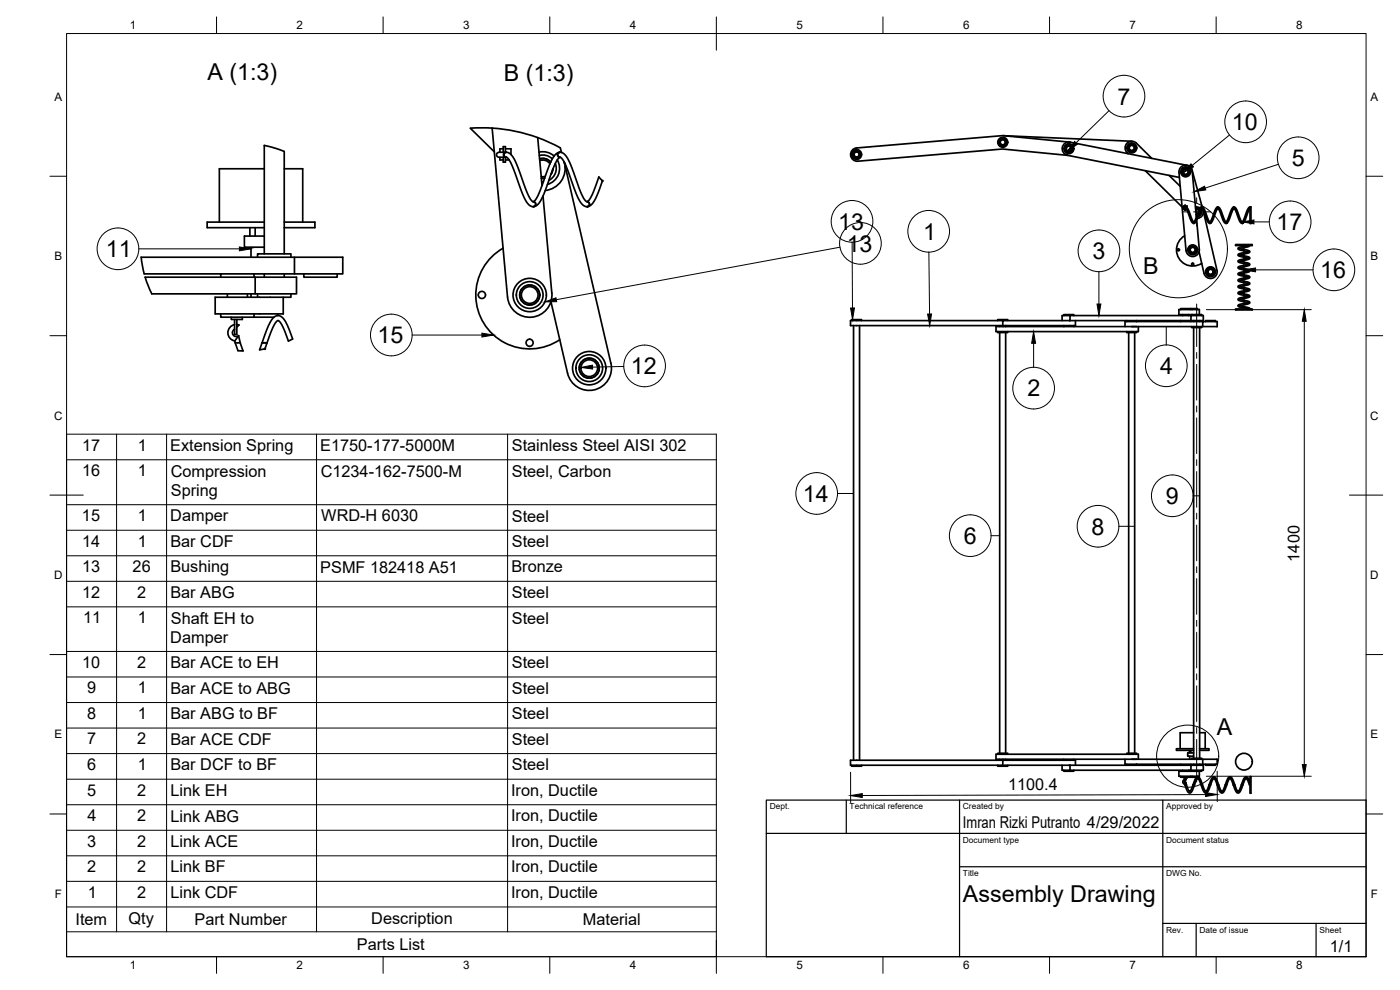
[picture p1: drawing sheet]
<svg xmlns="http://www.w3.org/2000/svg" width="420mm" height="297mm" viewBox="0 0 420 297" stroke-linecap="round" stroke-linejoin="round" font-family="sans-serif">
<!-- layer: Visible -->
<g fill="none" stroke="#000" stroke-width=".51">
<path d="M141.2 38.5l7.2 7.1M141.2 38.5a49.1 49.1 0 0 1 27 5.8l.3 1.4M147.7 38.5l4.6 50.6a6.7 6.7 0 0 0 7.3 6.1 6.7 6.7 0 0 0 6-7.3l-2.6-29.1M79.3 50.6h-13.5v16M85.3 50.6h5.5v16M150 47.2v.8h1M151 45.7v-1.7h.7v1.7a.77 .77 0 0 0-.6 .7 .77 .77 0 0 0 .6 .8v1.4h-.7v-1.4M151 44.6h-1v1.1M151.7 44.6h1.7v1.8M151.7 48h1.1M152 45.7a.75 .75 0 0 0-.8 .7 .75 .75 0 0 0 .8 .8M152 47.2h.1"/>
<path d="M152 45.7h.1M161.4 41.3l1.3 14.4M161.8 45.7l2-.1 1.3 .4 1.2 .8M161.9 46.7l1.7-.1 1.2 .4 1 .7M161.9 47.7a3 3 0 0 1 3.4 .9M162 48.2a2.51 2.51 0 0 1 3 1M162.6 54.5h.5M162.7 55.5h.1M163.4 53.5h-.9M163.6 52.9l-1.2 .1M165.9 50.7l-.6 1.6M166.7 49a4 4 0 0 1-2 5.1"/>
<path d="M167.2 48a5 5 0 0 1-2.9 7.3M167.5 46a2.08 2.08 0 0 1 2.8 1.4l1.2 2.6 3 8.3 1 1.7 .8 .5a.83 .83 0 0 1 .4 1.3 .83 .83 0 0 1-1.3 0l-1-.9-1-1.7-4-10.4-.8-1.3-.9-.4a.76 .76 0 0 1-.2-1.1zM169.3 48.6a6.7 6.7 0 0 1-5.7 8.6M169.4 48.7l13.9 60.3M179.7 53.1l1.1 1.2-1.3 3.5-1.6 3.1-.9 .9-.7 .2a.75 .75 0 0 0 .6-.8 .75 .75 0 0 0-.7-.7l.7-.6 .8-1.5zM301.1 40.7l38.6 1.7M321 42.6l-20.1-1.9-43.8 3.7a2 2 0 0 0-1.8 2.1 2 2 0 0 0 2.1 1.9l43.5-3.7 19.6 1.9M321.1 42.7l35.1 6.9M321.2 42.7a2 2 0 0 0-2.4 1.5 2 2 0 0 0 1.5 2.4l33.6 6.6M341 43l4.7 4.5M341.1 43a2.03 2.03 0 0 0-3 .2 2.03 2.03 0 0 0 .4 2.9M343.7 51.2l11.1 10.9"/>
<path d="M350.9 52.6l3.3 3.3M356.2 49.6l1.2 .2 3.4 12.3M42.4 77.2h60.5v5h-14.5M42.4 77.2l.9 5h23M75 68.3v2.5M75.3 74.2v3M76.6 68.3v2.5M77.3 77.2v-1h10v1M79.3 76.2v-32.6l3.6 1 2.4 .9v30.7M79.3 66.6h-17.1v1.7h17.1M79.3 70.8h-6v3.4h6M85.3 66.6h9.2v1.7h-9.2"/>
<path d="M88.4 77.2v5h-12.2M151 74.5a16.2 16.2 0 0 0-5.8 22.5 16.2 16.2 0 0 0 22.8 4.9M160 60.5h.2a.75 .75 0 0 1 .6 .8 .75 .75 0 0 1-.8 .7M160 60.5l.6-.4 .9-1.5 4.3-10.9 1-1.5 1.3-.5-.4 .1a.74 .74 0 0 0-.3 .8 .74 .74 0 0 0 .7 .6l-.9 .8-.9 1.7-2.8 7.8-1.2 2.6-1.2 1.5-1.1 .4M160 60.5l-.6-.5-.8-1.3-3.5-9.3-1.2-2.4-.7-.8-.8-.4-2.8-.1a.85 .85 0 0 0-.4 1.2 .85 .85 0 0 0 1.2 .3h1.6l.8 .8 1.2 2.5 3.7 9.6 1 1.4 1.3 .5M355.3 62.6v.2h.3M355.5 70.7a4.9 4.9 0 0 0-1.7 6.8 4.9 4.9 0 0 0 6.9 1.5M355.6 62.1v-.5h.1l-.1 .7 .1 .7h-.1v-.4M355.6 61.8h-.3v.3M355.7 61.8h.6v.5M355.7 62.8h.4M355.8 62.1l-.2 .2 .2 .3"/>
<path d="M355.8 62.6h.1M355.8 62.1h.1M358.2 66.6l.3 .1-.3 .3M358.2 66.6l.5-.6 1.2-3.1 .4-.7 .4-.1-.3 .2 .3 .3-.4 .5-1.2 3-.4 .7-.5 .2M358.2 66.6l-.4-.6-1.5-3.6-.3-.3-.9 .1-.1 .3 .9 .1 .2 .2 1.3 3.4 .4 .6 .4 .2M358.8 62.1h.7l.6 .4M358.8 62.4h.6l.6 .3M358.9 62.7h.5l.4 .3M358.9 62.9l.5-.1 .4 .4M359 64.8h.2M359.1 65.1l-1.3-13.7a2 2 0 0 0-2.2-1.8 2 2 0 0 0-1.8 2.1l2.1 23.4a2 2 0 0 0 2.2 1.9 2 2 0 0 0 1.8-2.2l-.8-8.7M359.1 65.1h.1"/>
<path d="M359.3 64.4h-.3M359.4 64.3h-.4M360 63.6l-.1 .5M360.3 63.1v.7l-.6 .8M360.4 62.8a1.49 1.49 0 0 1-.8 2.2M360.5 62.2h.4l.5 .5 1.2 3.1 .5 .8a.29 .29 0 0 1 .1 .5 .29 .29 0 0 1-.5-.2l-.6-1.1-.9-2.5zM361 63h.1M361.1 63l4.1 18.1a2 2 0 0 1-1.5 2.4 2 2 0 0 1-2.4-1.5l-1.4-6.4M361.1 63a2 2 0 0 1-1.7 2.5M365.1 62.3l.4-.2-.2 .2 .2 .3-.5 .7-1.1 3-.8 .7 .2-.2-.2-.2 .6-.9zM365.4 62.2h.3l.4 .4 1.4 3.4 .5 .6a.3 .3 0 0 1-.1 .5 .3 .3 0 0 1-.4-.3l-1.6-3.7-.6-.7zM370 62.2l.4-.1-.3 .2 .3 .3-.6 .7-1.2 3.2-.7 .5 .3-.1-.3-.3z"/>
<path d="M370.2 62.2h.4l.5 .5 1.2 3.2 .5 .7a.29 .29 0 0 1 0 .5 .29 .29 0 0 1-.4-.2l-1.7-3.9-.5-.5zM370.8 73.4h5v.3h-5zM371.9 74.7l.9-.3a.3 .3 0 0 0 .5 0 .3 .3 0 0 0-.2-.5l-1.1 .3-.5 .4 .5 .4 1.3 .3M371.9 78.5l.9-.3a.32 .32 0 0 0 .4 0 .32 .32 0 0 0 0-.5l-1.2 .3-.5 .5 .5 .3 1.3 .3M371.9 76.6l.9-.3a.3 .3 0 0 0 .5 0 .3 .3 0 0 0-.2-.5l-1.1 .3-.5 .4 .5 .4 1.3 .3M372.1 74.6l1.2 .3M372.1 78.4l1.2 .3M372.1 76.5l1.2 .3M373.3 74.9v.4M373.3 74.9l1.8 .5-.2 .4-1.2 .3a.26 .26 0 0 1-.3 0 .26 .26 0 0 1 0-.4 .26 .26 0 0 1 .3 0l1-.3M373.3 75.3l1.2 .2M373.3 76.8v.4"/>
<path d="M373.3 76.8l1.8 .5-.2 .4-1.2 .3a.26 .26 0 0 1-.3 0 .26 .26 0 0 1 0-.4 .26 .26 0 0 1 .3 0l1-.2M373.3 77.2l1.2 .2M373.3 78.7v.4M373.3 78.7l1.8 .5-.2 .4-1.2 .4a.26 .26 0 0 1-.3-.1 .26 .26 0 0 1 0-.4 .26 .26 0 0 1 .3 0l1-.2M373.3 79.1l1.2 .2M374.3 73.7l-.5 .1a.37 .37 0 0 0-.4 .1 .37 .37 0 0 0-.1 .4l1.4-.3 .4-.3M374.9 62.2l.3-.1-.2 .2 .2 .2-1.6 3.8-.8 .7 .2-.2-.2-.2 .3-.4 1.1-3zM375.1 62.1h.3v5h-.3zM43.5 83.2h45.5v5h-12.4M43.6 83.2l2 5h31v-5M66.3 94.2v1h9.9v-1M66.3 83.2v-1h9.9v1"/>
<path d="M68.2 88.2v1M69.4 95.2v.6h3.3v-.6M70.3 98.8a1.13 1.13 0 0 0-.4 1.7 1.13 1.13 0 0 0 1.7 .2M70.4 95.8v4.5h.7v-4.5M70.4 98.8l-.1 .1M70.4 97.4a2.49 2.49 0 0 0-2 2.5 2.49 2.49 0 0 0 2.1 2.4M71.1 97.4l.7 .1-.7 .7M74.3 88.2v1M75.3 88.2v1M76.2 95.2h6M77.3 88.2v1M79.3 82.2v1"/>
<path d="M82 95.4l1.3-.7 .8 .1 .7 .5 1.4 2.3 1.6 4.1-1.2 .6-2-4.8-.5-.9-.7-.4-.7 .6-.6 1.1-1.9 5h-1.5l1.9-5.3zM83.3 94.2v.5M85.3 82.2v1M87.3 88.2v1h-22.7v5h20.4v-5M91.2 82.2v1h10v-1M143.5 88.5a1.09 1.09 0 0 0 1.1 1.1 1.09 1.09 0 0 0 1.1-1.1M143.5 88.5a1.09 1.09 0 0 1 1.1-1.1 1.09 1.09 0 0 1 1.1 1.1M165.3 90.5l5 21.5a6.7 6.7 0 0 0 8 5 6.7 6.7 0 0 0 5-8M255.6 96.2v-.3h3v.3M256.2 97.7v130.4M258 97.7v130.4M299.4 96.2v-.3h3v.3"/>
<path d="M299.4 99.5v.3h3v-.3M300 97.7v.3M300 99.8v126.2M300.9 96.2h-45.7v1.5h45.7v-1.5h20.1M301.8 97.7v.3M301.8 99.8v126.2M319.3 94.7v-.3h3v.3M319.3 97.7v.3M321 96.2h17.1M321.1 94.7h-2.4v1.5M322.3 97.7v.3M322.7 96.2v1.5h-21.8"/>
<path d="M338.1 96.5v-.3h3v.3M338.1 99.5v.3h3v-.3M338.7 99.8v126.2M340.5 99.8v126.2M341.1 96.2h20v-1.5h-3.7v1.5M341.6 98v1.5h-42.7v-1.5h62.1v-1.5h4.3v1.5h-4.3M354.3 96.5h-16.7v1.5M354.3 96.2v.3h3v-.3M354.3 92.9v-.3h3v.3M354.9 94.4v.3M356.7 94.4v.3M357.3 92.6h2.1v.3"/>
<path d="M357.3 96.5h3.7M357.4 94.7h-36.3v1.5h-.1M357.6 98v.3h3v-.3M357.6 94.4v.3M358.2 96.2v.3M358.2 98.3v129.2M359.9 94.4v-1.5h-6.1v1.5h6.8v.3M360 96.2v.3M360 98.3v129.2M361.8 96.5v-.3h3v.3M370.8 92.7h5v.3h-5zM371.9 80.4l.9-.3a.32 .32 0 0 0 .5 0 .32 .32 0 0 0-.1-.5l-1.3 .3-.4 .5 .4 .3 1.4 .3"/>
<path d="M371.9 89.9l.9-.3a.32 .32 0 0 0 .5 0 .32 .32 0 0 0-.1-.4l-1.3 .3-.4 .4 .4 .3 1.4 .3M371.9 88l.9-.3a.32 .32 0 0 0 .5 0 .32 .32 0 0 0-.1-.4l-1.3 .3-.4 .4 .4 .3 1.4 .3M371.9 84.2l.9-.3a.32 .32 0 0 0 .5 0 .32 .32 0 0 0-.1-.5l-1.3 .3-.4 .5 .4 .3 1.4 .3M371.9 82.3l.9-.3a.32 .32 0 0 0 .5 0 .32 .32 0 0 0-.1-.5l-1.3 .3-.4 .5 .4 .3 1.4 .3M371.9 86.1l.9-.3a.32 .32 0 0 0 .5 0 .32 .32 0 0 0-.1-.4l-1.3 .2-.4 .5 .4 .3 1.4 .3M372.1 80.3l1.2 .3M372.1 89.8l1.2 .3M372.1 87.9l1.2 .3M372.1 84.1l1.2 .3M372.1 82.2l1.2 .3M372.1 86l1.2 .3M372.1 91.7l1.2 .4a.24 .24 0 0 1 0 .3 .24 .24 0 0 1-.4-.1l-1-.2-.4-.4 .6-.4 1.2-.1a.69 .69 0 0 1-.9 .5l-.5 .1"/>
<path d="M373.3 80.6v.4M373.3 90.1v.4M373.3 88.2v.4M373.3 88.2l1.5 .3 .3 .3-.4 .4-1 .3a.26 .26 0 0 1-.3-.1 .26 .26 0 0 1 0-.3 .26 .26 0 0 1 .3 0l1-.3M373.3 88.6l1.2 .3M373.3 84.4v.4M373.3 84.4l1.4 .3 .4 .3-.3 .4-1.1 .3a.28 .28 0 0 1-.4-.1 .28 .28 0 0 1 .1-.4 .28 .28 0 0 1 .4 0l.9-.2M373.3 84.8l1.2 .3M373.3 90.1l1.5 .3 .3 .3-.4 .5-1 .2a.26 .26 0 0 1-.3-.1 .26 .26 0 0 1 0-.3 .26 .26 0 0 1 .3 0l1-.3M373.3 90.5l1.2 .3M373.3 82.5v.4M373.3 82.5l1.4 .3 .4 .3-.3 .4-1.1 .3a.28 .28 0 0 1-.4-.1 .28 .28 0 0 1 .1-.4 .28 .28 0 0 1 .4 0l.9-.2"/>
<path d="M373.3 82.9l1.2 .2M373.3 86.3v.4M373.3 86.3l1.4 .3 .4 .3-.4 .4-1 .3a.26 .26 0 0 1-.3-.1 .26 .26 0 0 1 0-.3 .26 .26 0 0 1 .3 0l1-.3M373.3 86.7l1.2 .3M373.3 80.6l1.8 .5-.2 .4-1.2 .4a.26 .26 0 0 1-.3-.1 .26 .26 0 0 1 0-.3 .26 .26 0 0 1 .3-.1l1-.2M373.3 81l1.2 .2M374.7 92.7l.2-.2 .2 .2-.3-.4-1.1-.2a.25 .25 0 0 0-.4 .1 .25 .25 0 0 0 .4 .3l.8 .2M70.6 102.9l.6 1.6a1.06 1.06 0 0 0 1.4 .8h.4l-.9-2.4M70.6 102.9h1.5M71.6 100.7l-1.1 1.6 .1 .6M71.6 100.7l.5 2.2M78.7 102.9h1.5l-.7 1.8-1.6 .3z"/>
<path d="M158.9 101.8a1.09 1.09 0 0 1 1.1 1 1.09 1.09 0 0 1-1.1 1.1M158.9 101.8a1.09 1.09 0 0 0-1 1 1.09 1.09 0 0 0 1 1.1M358.2 219.8h-4v4.8M360 219.8h1.7v4.8M255.6 229.6v.3h3v-.3M299.4 229.6v.3h3v-.3M299.4 226.3v-.3h3v.3M300 227.8v.3M300.9 228.1h-45.7v1.5h45.7v-1.5h21.8v1.5M300.9 229.6h37.2M301.8 227.8v.3M318.7 229.6v1.5h2.4v-1.5h-.1"/>
<path d="M319.3 231.1v.3h3v-.3M319.3 227.8v.3M321.1 231.1h36.3v-1.5h3.7v1.5h-3.7M322.3 227.8v.3M337.6 227.8v1.5h16.7M338.1 229.3v.3h3v-.3M338.1 226.3v-.3h3v.3M341.1 229.6h16.3M341.6 227.8v-1.5h-42.7v1.5h62.1M354.3 232.9v.3h3v-.3M354.3 229.6v-.3h3v.3M354.9 231.1v.3"/>
<path d="M355.3 233.2v.2h1v-.2M355.5 234.3l-.1 .5 .5 .1M355.6 233.4v1.3h.1v-1.3M355.6 234.3h-.1M355.6 233.8a.75 .75 0 0 0-.6 .8 .75 .75 0 0 0 .6 .7M355.6 235.3v.2M355.6 235.5h.5M355.6 235.5l.9 2.1a.83 .83 0 0 0 1 .2 .83 .83 0 0 0 .4-.9l.6-1.4M355.8 233.8l.2 .1M355.9 234.9l-.3 .4M355.9 234.9l.2 .6M356 233.9l-.3 .2"/>
<path d="M356.1 235.5l.9 2 .4-.4 .6-1.6M356.7 231.1v.3M356.9 225.1v.8M357 226.9v.9M357 231.1v.3M357.3 229.3h8v-1.5h-4.3v1.5M357.3 233.2h1.8M357.4 225.1v.8M357.6 227.8v-.3h3v.3M357.6 231.1v.3M358 235.5h.5M358 235.5l1-2.2a.87 .87 0 0 1 .9-.1 .87 .87 0 0 1 .5 .9l.4 1.4a.47 .47 0 0 1-.5-.1 .47 .47 0 0 1-.1-.5l-.5-1.1-.3-.3-.9 2"/>
<path d="M358.2 224.6h-5.1v.5h5.1M358.2 225.9h-1.8v1h1.8M358.2 229.3v.3M359.4 232.9v.2M360 224.6h2.8v.5h-2.8M360 229.3v.3M360.4 235.5h.1a.53 .53 0 0 1 .5 .1 .53 .53 0 0 1 .1 .6l.7 1.3 .7-1.1a.7 .7 0 0 1 .6-.9h.2l-.9 2.1a.79 .79 0 0 1-.9 .2 .79 .79 0 0 1-.5-.8zM360.6 231.1v.3h-6.8v1.5h6.1v-1.5M361.8 229.3v.3h3v-.3M363.8 233.3a.85 .85 0 0 1 1-.1 .85 .85 0 0 1 .4 .9l.5 1.4a.47 .47 0 0 1-.5-.1 .47 .47 0 0 1-.1-.5l-.8-1.4-.7 1.1a.7 .7 0 0 1-.5 .9h-.2zM365.3 235.5h.1a.51 .51 0 0 1 .5 .1 .51 .51 0 0 1 .1 .6l.8 1.3 .7-1.4a.49 .49 0 0 1 .1-.5 .49 .49 0 0 1 .6-.1l-.9 2.1a.8 .8 0 0 1-1 .2 .8 .8 0 0 1-.5-.8zM368.6 233.4l.1-.1a.85 .85 0 0 1 .9-.1 .85 .85 0 0 1 .5 .9l.4 1.4a.48 .48 0 0 1-.5-.1 .48 .48 0 0 1-.1-.5l-.8-1.4-.6 1.1a.69 .69 0 0 1-.6 .9v-.7z"/>
<path d="M370.1 235.5h.1a.48 .48 0 0 1 .5 .1 .48 .48 0 0 1 .1 .5l.7 1.4 .7-1.1a.69 .69 0 0 1 .7-.9l-.8 2.1a.8 .8 0 0 1-.9 .2 .8 .8 0 0 1-.5-.8zM375.1 234.7l-.6-1.4-.6-.2-.6 .5-.7 1.9a.47 .47 0 0 0 .5-.1 .47 .47 0 0 0 .1-.5l.8-1.4 1.1 2M375.1 233h.3v5h-.3z"/>
<circle cx="257.1" cy="46.4" r="1.49"/>
<circle cx="257.1" cy="46.4" r=".9"/>
<circle cx="257.1" cy="46.4" r=".75"/>
<circle cx="257.1" cy="46.4" r="1.2"/>
<circle cx="300.9" cy="42.7" r="1.49"/>
<circle cx="300.9" cy="42.7" r=".9"/>
<circle cx="300.9" cy="42.7" r=".75"/>
<circle cx="300.9" cy="42.7" r="1.2"/>
<circle cx="320.8" cy="44.6" r="1.49"/>
<circle cx="320.8" cy="44.6" r=".9"/>
<circle cx="320.8" cy="44.6" r=".75"/>
<circle cx="320.8" cy="44.6" r="1.2"/>
<circle cx="339.7" cy="44.4" r="1.49"/>
<circle cx="339.7" cy="44.4" r=".9"/>
<circle cx="339.7" cy="44.4" r=".75"/>
<circle cx="339.7" cy="44.4" r="1.2"/>
<circle cx="355.8" cy="51.6" r="1.49"/>
<circle cx="355.8" cy="51.6" r=".9"/>
<circle cx="355.8" cy="51.6" r=".75"/>
<circle cx="355.8" cy="51.6" r="1.2"/>
<circle cx="353.6" cy="75" r=".32"/>
<circle cx="357.9" cy="75" r="1.49"/>
<circle cx="357.9" cy="75" r=".9"/>
<circle cx="357.9" cy="79.3" r=".33"/>
<circle cx="357.9" cy="75" r=".75"/>
<circle cx="357.9" cy="75" r="1.2"/>
<circle cx="159" cy="88.5" r="5"/>
<circle cx="159" cy="88.5" r="3"/>
<circle cx="159" cy="88.5" r="2.51"/>
<circle cx="159" cy="88.5" r="4"/>
<circle cx="363.3" cy="81.6" r="1.49"/>
<circle cx="363.3" cy="81.6" r=".9"/>
<circle cx="363.3" cy="81.6" r=".75"/>
<circle cx="363.3" cy="81.6" r="1.2"/>
<circle cx="176.8" cy="110.5" r="5"/>
<circle cx="176.8" cy="110.5" r="3"/>
<circle cx="176.8" cy="110.5" r="2.51"/>
<circle cx="176.8" cy="110.5" r="4"/>
<circle cx="373.3" cy="228.5" r="2.51"/>
</g>
<g fill="#000" stroke="#000" stroke-width=".3">
<circle cx="180.8" cy="54.3" r=".24"/>
<circle cx="79.5" cy="104.7" r=".24"/>
</g>
<!-- layer: Border -->
<g fill="none" stroke="#000" stroke-width=".3">
<path d="M20 10.1h390v276.9h-390zM65 5.1v5M115 5.1v5M165 5.1v5M215 5.1v10M265 5.1v5M315 5.1v5M365 5.1v5M15 52.9h5M410 52.9h5M15 100.7h5M410 100.7h5"/>
<path d="M15 148.6h10M405 148.6h10M15 196.4h5M410 196.4h5M15 244.2h5M410 244.2h5M65 287v5M115 287v5M165 287v5M215 282.1v9.9M265 287v5M315 287v5"/>
<path d="M365 287v5"/>
</g>
<!-- layer: TitleBlock -->
<path d="M230 240.1h180v46.9h-180zM230 250h180M254 240.1v9.9M288 240.1v46.9M349 240.1v46.9M288 260.1h122M349 277.1h61M359 277.1v9.9M395 277.1v9.9" fill="none" stroke="#000" stroke-width=".36"/>
<!-- layer: BOM -->
<g fill="none" stroke="#000" stroke-width=".3">
<path d="M332.8 33.2l-9.9 9.7M369 40.5l-11.2 9.1M383.6 49.3l-21.9 7.1M41.7 74.7h30.1M252.1 74.2l-85.1 15.7M255.7 72.7l.1 19.7M278.8 75.7l.2 18.5M376.3 66.6h4.6M329.8 81.5v9.7M350 98v5.5M376.8 81h17.3M123.7 100.5h20.9"/>
<path d="M187.2 109.9l-9.4 .3M310.2 103v7.2M20 130.3h195v156.7h-195zM20 138h195M35 130.3v149.3M50 130.3v149.3M95 130.3v149.3M152.3 130.3v149.3M20 159.1h195M20 151.4h195M251.3 148.1h4.9M335.8 157.9h4.7"/>
<path d="M358.1 148.8h1.9M20 174.4h195M20 166.8h195M297.4 160.7h2.6M20 195.5h195M20 182.1h195M20 218.4h195M20 210.8h195M20 203.1h195M20 233.8h195M20 226.1h195M20 256.8h195"/>
<path d="M20 249.1h195M20 241.5h195M20 279.6h195M20 272.1h195M20 264.4h195"/>
<circle cx="337.3" cy="28.8" r="6.3"/>
<circle cx="373.8" cy="36.6" r="6.3"/>
<circle cx="389.6" cy="47.3" r="6.3"/>
<circle cx="35.4" cy="74.7" r="6.3"/>
<circle cx="255.7" cy="66.4" r="6.3"/>
<circle cx="258.2" cy="73" r="6.3"/>
<circle cx="278.7" cy="69.4" r="6.3"/>
<circle cx="329.8" cy="75.3" r="6.3"/>
<circle cx="387.2" cy="66.6" r="6.3"/>
<circle cx="400.3" cy="81" r="6.3"/>
<circle cx="117.4" cy="100.5" r="6.3"/>
<circle cx="193.5" cy="109.8" r="6.3"/>
<circle cx="310.2" cy="116.5" r="6.3"/>
<circle cx="350" cy="109.7" r="6.3"/>
<circle cx="245.1" cy="148.1" r="6.3"/>
<circle cx="329.5" cy="157.9" r="6.3"/>
<circle cx="351.8" cy="148.8" r="6.3"/>
<circle cx="291.2" cy="160.7" r="6.3"/>
</g>
<g fill="#000" stroke="#000" stroke-width=".3">
<path d="M322.5 42.4l.8 .9-2.9 2zM357.4 49.2l.8 .9-3.1 1.7zM358.4 57.5l3.1-1.6 .4 1.1zM71.8 74.1l3.5 .6-3.5 .6zM372.8 66.6l3.5-.6v1.2zM144.6 100l3.5 .5-3.5 .6zM163.5 90.6l3.4-1.2 .2 1.1zM255.3 92.4h1.1l-.5 3.5zM278.4 94.2h1.2l-.6 3.5zM329.2 91.2h1.2l-.6 3.5zM373.3 81l3.5-.6v1.2zM174.3 110.2l3.5-.6v1.1z"/>
<path d="M310.2 99.5l.6 3.5h-1.2z"/>
</g>
<!-- layer: Center Lines -->
<g fill="none" stroke="#000" stroke-width=".3">
<path d="M359.1 59.3v1.6M354.9 63.6h1.5M358.2 63.6h1.8M359.1 62.7v1.8M359.1 66.3v1.5M361.8 63.6h1.6M359.1 91.2v12.8M359.1 105.8v1.7M359.1 109.3v10.7M359.1 121.8v1.8M359.1 125.4v10.7M359.1 137.9v1.8"/>
<path d="M359.1 141.5v10.7M359.1 154v1.8M359.1 157.6v10.7M359.1 170v1.8M359.1 173.6v10.7M359.1 186.1v1.8M359.1 189.7v10.7M359.1 202.2v1.8M359.1 205.8v10.7M359.1 218.3v1.8M359.1 221.8v12.8"/>
</g>
<!-- layer: Annotations -->
<g fill="none" stroke="#000" stroke-width=".3">
<circle cx="353.6" cy="74.6" r="14.7"/>
<circle cx="356.4" cy="226.9" r="9.3"/>
</g>
<!-- layer: Dimensions -->
<path d="M362 92.9h31.5M391.4 96.4v133M255.3 231.7v9.1M361.8 238.4l-103 .3M362 232.9h31.5M365.3 231.4v9.1" fill="none" stroke="#000" stroke-width=".3"/>
<path d="M391.4 92.9l.6 3.5h-1.2zM255.3 238.7l3.5-.6v1.2zM361.8 237.8l3.5 .6-3.5 .6zM390.8 229.4h1.2l-.6 3.5z" fill="#000" stroke="#000" stroke-width=".3"/>
<g font-size="7">
<text x="62.3" y="23.9">A (1:3)</text>
<text x="151.2" y="24.4">B (1:3)</text>
<text x="335.4" y="31.4">7</text>
<text x="369.7" y="39">10</text>
<text x="387.6" y="49.8">5</text>
<text x="251.6" y="68.9">13</text>
<text x="277" y="71.9">1</text>
<text x="383.1" y="69.1">17</text>
<text x="31.8" y="77.2">11</text>
<text x="254.1" y="75.5">13</text>
<text x="327.9" y="77.7">3</text>
<text x="343" y="82.1">B</text>
<text x="396.2" y="83.4">16</text>
<text x="113.3" y="103">15</text>
<text x="189.4" y="112.3">12</text>
<text x="348.2" y="112.3">4</text>
<text x="308.3" y="119">2</text>
<text x="241" y="150.6">14</text>
<text x="349.9" y="151.2">9</text>
<text x="327.6" y="160.4">8</text>
<text x="289.3" y="163.2">6</text>
<text x="365.1" y="220.6">A</text>
<text x="289" y="270.6">Assembly Drawing</text>
</g>
<g font-size="4.9">
<text x="24.6" y="135.2">17</text>
<text x="41.3" y="135.2">1</text>
<text x="51.1" y="135.3">Extension Spring</text>
<text x="96.1" y="135.3">E1750-177-5000M</text>
<text x="153.6" y="135.3">Stainless Steel AISI 302</text>
<text x="24.6" y="142.9">16</text>
<text x="41.3" y="142.9">1</text>
<text x="51.2" y="143">Compression</text>
<text x="96.2" y="143">C1234-162-7500-M</text>
<text x="153.6" y="143">Steel, Carbon</text>
<text x="51.3" y="148.9">Spring</text>
<text x="24.6" y="156.3">15</text>
<text x="41.3" y="156.3">1</text>
<text x="51.1" y="156.4">Damper</text>
<text x="96.4" y="156.4">WRD-H 6030</text>
<text x="153.6" y="156.5">Steel</text>
<text x="24.6" y="164">14</text>
<text x="41.3" y="164">1</text>
<text x="51.1" y="164.2">Bar CDF</text>
<text x="153.6" y="164.2">Steel</text>
<text x="24.6" y="171.7">13</text>
<text x="39.8" y="171.7">26</text>
<text x="51.1" y="171.8">Bushing</text>
<text x="96.1" y="171.8">PSMF 182418 A51</text>
<text x="153.5" y="171.8">Bronze</text>
<text x="390" y="168.5" transform="rotate(-90 390 168.5)">1400</text>
<text x="24.6" y="179.3">12</text>
<text x="41.2" y="179.3">2</text>
<text x="51.1" y="179.5">Bar ABG</text>
<text x="153.6" y="179.5">Steel</text>
<text x="25" y="187">11</text>
<text x="41.3" y="187">1</text>
<text x="51.3" y="187.1">Shaft EH to</text>
<text x="153.6" y="187.1">Steel</text>
<text x="51.1" y="193">Damper</text>
<text x="24.6" y="200.4">10</text>
<text x="41.2" y="200.4">2</text>
<text x="51.1" y="200.5">Bar ACE to EH</text>
<text x="153.6" y="200.5">Steel</text>
<text x="26.1" y="208">9</text>
<text x="41.3" y="208">1</text>
<text x="51.1" y="208.2">Bar ACE to ABG</text>
<text x="153.6" y="208.2">Steel</text>
<text x="26.1" y="215.7">8</text>
<text x="41.3" y="215.7">1</text>
<text x="51.1" y="215.8">Bar ABG to BF</text>
<text x="153.6" y="215.8">Steel</text>
<text x="26.1" y="223.4">7</text>
<text x="41.2" y="223.4">2</text>
<text x="51.1" y="223.5">Bar ACE CDF</text>
<text x="153.6" y="223.5">Steel</text>
<text x="26.1" y="231">6</text>
<text x="41.3" y="231">1</text>
<text x="51.1" y="231.2">Bar DCF to BF</text>
<text x="153.6" y="231.2">Steel</text>
<text x="26.1" y="238.7">5</text>
<text x="41.2" y="238.7">2</text>
<text x="51.1" y="238.8">Link EH</text>
<text x="153.4" y="238.8">Iron, Ductile</text>
<text x="302.5" y="237.1">1100.4</text>
<text x="26.2" y="246.3">4</text>
<text x="41.2" y="246.4">2</text>
<text x="51.1" y="246.5">Link ABG</text>
<text x="153.4" y="246.5">Iron, Ductile</text>
<text x="289" y="248.5">Imran Rizki Putranto 4/29/2022</text>
<text x="26.1" y="254">3</text>
<text x="41.2" y="254">2</text>
<text x="51.1" y="254.2">Link ACE</text>
<text x="153.4" y="254.1">Iron, Ductile</text>
<text x="26.2" y="261.7">2</text>
<text x="41.2" y="261.7">2</text>
<text x="51.1" y="261.8">Link BF</text>
<text x="153.4" y="261.8">Iron, Ductile</text>
<text x="26.3" y="269.4">1</text>
<text x="41.2" y="269.4">2</text>
<text x="51.1" y="269.5">Link CDF</text>
<text x="153.4" y="269.5">Iron, Ductile</text>
<text x="22.7" y="277.6">Item</text>
<text x="38.6" y="277.1">Qty</text>
<text x="58.4" y="277.6">Part Number</text>
<text x="111.4" y="277.1">Description</text>
<text x="175" y="277.6">Material</text>
<text x="107.1" y="285">Parts List</text>
<text x="399.1" y="285.7">1/1</text>
</g>
<g font-size="3.5">
<text x="39" y="8.8">1</text>
<text x="89" y="8.8">2</text>
<text x="139" y="8.8">3</text>
<text x="189" y="8.8">4</text>
<text x="239" y="8.8">5</text>
<text x="289" y="8.8">6</text>
<text x="339" y="8.8">7</text>
<text x="389" y="8.8">8</text>
<text x="16.3" y="30.2">A</text>
<text x="411.3" y="30.2">A</text>
<text x="16.3" y="78">B</text>
<text x="411.3" y="78">B</text>
<text x="16.2" y="125.9">C</text>
<text x="411.2" y="125.9">C</text>
<text x="16.2" y="173.7">D</text>
<text x="411.2" y="173.7">D</text>
<text x="16.3" y="221.6">E</text>
<text x="411.3" y="221.6">E</text>
<text x="16.4" y="269.4">F</text>
<text x="411.4" y="269.4">F</text>
<text x="39" y="290.8">1</text>
<text x="89" y="290.8">2</text>
<text x="139" y="290.8">3</text>
<text x="189" y="290.8">4</text>
<text x="239" y="290.8">5</text>
<text x="289" y="290.8">6</text>
<text x="339" y="290.8">7</text>
<text x="389" y="290.8">8</text>
</g>
<g font-size="2.5">
<text x="231" y="242.9">Dept.</text>
<text x="255" y="242.9">Technical reference</text>
<text x="289" y="242.9">Created by</text>
<text x="350" y="242.9">Approved by</text>
<text x="289" y="252.8">Document type</text>
<text x="350" y="252.8">Document status</text>
<text x="289" y="262.9">Title</text>
<text x="350" y="262.9">DWG No.</text>
<text x="350" y="279.9">Rev.</text>
<text x="360" y="279.9">Date of issue</text>
<text x="396" y="279.9">Sheet</text>
</g>
</svg>
